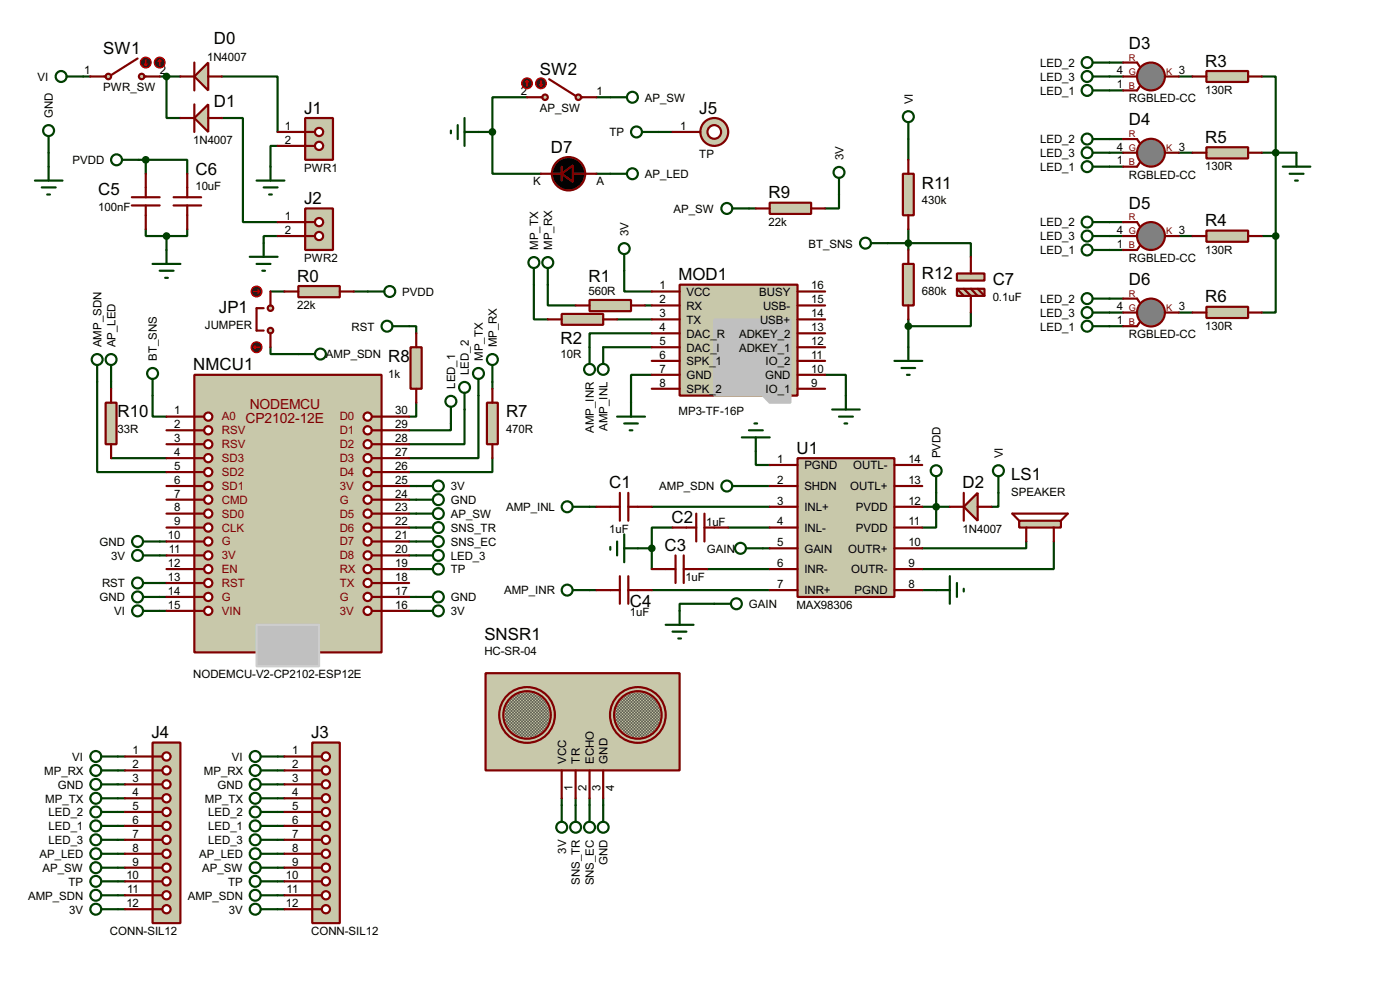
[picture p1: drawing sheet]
<svg xmlns="http://www.w3.org/2000/svg" width="256mm" height="180mm" viewBox="0 0 256 180" stroke-linecap="round" stroke-linejoin="round" font-family="sans-serif">
<g fill="none" stroke="#004000" stroke-width=".4">
<path d="M15.3 14h1.3M29.3 14h3.8M30.5 14v7.6h2.6M40.7 14h10.2v10.2M96.6 17.8h-6.4v6.4M109.3 17.8h2.5M203.3 16.6h2.5M203.3 14h2.5M203.3 11.5h2.5M216 14h2.5M231.2 14h2.5v29.2M8.9 28v2.5"/>
<path d="M25.5 29.3h1.2M26.7 29.3h7.6v2.5M26.7 29.3v2.5M40.7 21.6h3.8v19.1h6.4M50.9 26.7h-1.3v3.8M87.7 24.2h2.5M90.2 24.2v7.6h8.9M109.3 31.8h2.5M120.7 24.2h2.5M137.2 38.2h1.3M153.7 35.6v2.6h-2.5M166.4 25.5v3.8"/>
<path d="M203.3 30.5h2.5M203.3 28h2.5M203.3 25.5h2.5M216 28h2.5M231.2 28h6.3M26.7 42v1.2h3.8M30.5 43.2v2.6M34.3 42v1.2h-3.8M49.6 53.4h2.5M50.9 43.2h-2.6v1.3M64.8 53.4h2.6M75 59.7h1.3v1.3"/>
<path d="M97.8 52.1v6.4h2.6M100.4 52.1v3.8h5.1M113.1 58.5h6.3M114.4 49.6v3.8h5M118.2 55.9h1.2M162.6 44.5h15.3v2.5M166.4 42v3.8M166.4 58.5v5.1M177.9 57.2v2.5h-11.5M203.3 45.8h2.5M203.3 43.2h2.5M203.3 40.7h2.5"/>
<path d="M203.3 59.7h2.5M203.3 57.2h2.5M203.3 54.7h2.5M216 43.2h2.5M216 57.2h2.5M231.2 43.2h2.5M233.7 43.2v14h-2.5M17.8 69.9v16.5h12.7M20.4 69.9v1.3M28 72.4v3.9h2.5M49.6 63.6v1.2h5.1M76.3 73.7v2.6h-1.3"/>
<path d="M82.6 77.5v1.3h-7.6M85.1 75v6.3h-10.1M87.7 72.4v11.5h-12.7M90.2 69.9v1.3M110.5 63.6h8.9M119.4 61h-11.4v2.6M119.4 68.6h-3.8v5.1M151.2 68.6h3.8v3.8M20.4 83.9h10.1M29.3 99.1h1.2M75 89h1.3M75 91.5h1.3"/>
<path d="M75 99.1h1.3M75 96.6h1.3M75 94h1.3M90.2 83.9v2.5h-15.2M108 92.8h1.3M119.4 92.8h21.6M123.2 96.6h-3.8v3.8M133.4 96.6h7.6M137.2 89h3.8M138.5 82.6v2.5h2.5M169 92.8h5M171.5 90.2v6.4h-2.5"/>
<path d="M182.9 90.2v2.6h-1.2M188 99.1v1.3h-19M193.1 99.1v5.1h-24.1M29.3 111.8h1.2M29.3 101.7h1.2M29.3 109.3h1.2M29.3 106.7h1.2M75 111.8h1.3M75 101.7h1.3M75 109.3h1.3M75 104.2h1.3M108 108h1.3"/>
<path d="M116.9 100.4h2.5M119.4 108h21.6M119.4 100.4v3.8M129.6 104.2h11.4M130.9 110.5h-6.4v1.3M139.8 100.4h1.2M169 108h2.5M21.6 138.5h1.3M50.9 138.5h1.2M21.6 141h1.3M21.6 143.6h1.3M21.6 146.1h1.3"/>
<path d="M21.6 148.6h1.3M21.6 151.2h1.3M21.6 153.7h1.3M21.6 156.3h1.3M21.6 158.8h1.3M50.9 141h1.2M50.9 143.6h1.2M50.9 146.1h1.2M50.9 148.6h1.2M50.9 151.2h1.2M50.9 153.7h1.2M50.9 156.3h1.2"/>
<path d="M50.9 158.8h1.2M102.9 146.1v1.3M105.5 146.1v1.3M108 146.1v1.3M110.5 146.1v1.3M21.6 166.4h1.3M21.6 163.9h1.3M21.6 161.3h1.3M50.9 166.4h1.2M50.9 163.9h1.2M50.9 161.3h1.2"/>
</g>
<path d="M35.6 68.6h34.3v50.8h-34.3z" fill="#c8c8aa" stroke="#800000" stroke-width=".4"/>
<path d="M35.6 76.3h1.8" fill="none" stroke="#800000" stroke-width=".4"/>
<circle cx="38.1" cy="78.8" r=".75" fill="#feffff" stroke="#800000" stroke-width=".4"/>
<path d="M35.6 78.8h1.8" fill="none" stroke="#800000" stroke-width=".4"/>
<circle cx="38.1" cy="81.3" r=".75" fill="#feffff" stroke="#800000" stroke-width=".4"/>
<path d="M35.6 81.3h1.8" fill="none" stroke="#800000" stroke-width=".4"/>
<circle cx="38.1" cy="83.9" r=".75" fill="#feffff" stroke="#800000" stroke-width=".4"/>
<path d="M35.6 83.9h1.8" fill="none" stroke="#800000" stroke-width=".4"/>
<circle cx="38.1" cy="86.4" r=".75" fill="#feffff" stroke="#800000" stroke-width=".4"/>
<path d="M35.6 86.4h1.8" fill="none" stroke="#800000" stroke-width=".4"/>
<circle cx="38.1" cy="89" r=".75" fill="#feffff" stroke="#800000" stroke-width=".4"/>
<path d="M35.6 89h1.8" fill="none" stroke="#800000" stroke-width=".4"/>
<circle cx="38.1" cy="91.5" r=".75" fill="#feffff" stroke="#800000" stroke-width=".4"/>
<path d="M35.6 91.5h1.8" fill="none" stroke="#800000" stroke-width=".4"/>
<circle cx="38.1" cy="94" r=".75" fill="#feffff" stroke="#800000" stroke-width=".4"/>
<path d="M35.6 94h1.8" fill="none" stroke="#800000" stroke-width=".4"/>
<circle cx="38.1" cy="96.6" r=".75" fill="#feffff" stroke="#800000" stroke-width=".4"/>
<path d="M35.6 96.6h1.8" fill="none" stroke="#800000" stroke-width=".4"/>
<circle cx="38.1" cy="99.1" r=".75" fill="#feffff" stroke="#800000" stroke-width=".4"/>
<path d="M35.6 99.1h1.8" fill="none" stroke="#800000" stroke-width=".4"/>
<circle cx="38.1" cy="101.7" r=".75" fill="#feffff" stroke="#800000" stroke-width=".4"/>
<path d="M35.6 101.7h1.8" fill="none" stroke="#800000" stroke-width=".4"/>
<circle cx="38.1" cy="104.2" r=".75" fill="#feffff" stroke="#800000" stroke-width=".4"/>
<path d="M35.6 104.2h1.8" fill="none" stroke="#800000" stroke-width=".4"/>
<circle cx="38.1" cy="106.7" r=".75" fill="#feffff" stroke="#800000" stroke-width=".4"/>
<path d="M35.6 106.7h1.8" fill="none" stroke="#800000" stroke-width=".4"/>
<circle cx="38.1" cy="109.3" r=".75" fill="#feffff" stroke="#800000" stroke-width=".4"/>
<path d="M35.6 109.3h1.8" fill="none" stroke="#800000" stroke-width=".4"/>
<circle cx="38.1" cy="111.8" r=".75" fill="#feffff" stroke="#800000" stroke-width=".4"/>
<path d="M35.6 111.8h1.8" fill="none" stroke="#800000" stroke-width=".4"/>
<circle cx="38.1" cy="76.3" r=".75" fill="#feffff" stroke="#800000" stroke-width=".4"/>
<path d="M68.1 76.3h1.8" fill="none" stroke="#800000" stroke-width=".4"/>
<circle cx="67.3" cy="78.8" r=".75" fill="#feffff" stroke="#800000" stroke-width=".4"/>
<path d="M68.1 78.8h1.8" fill="none" stroke="#800000" stroke-width=".4"/>
<circle cx="67.3" cy="81.3" r=".75" fill="#feffff" stroke="#800000" stroke-width=".4"/>
<path d="M68.1 81.3h1.8" fill="none" stroke="#800000" stroke-width=".4"/>
<circle cx="67.3" cy="83.9" r=".75" fill="#feffff" stroke="#800000" stroke-width=".4"/>
<path d="M68.1 83.9h1.8" fill="none" stroke="#800000" stroke-width=".4"/>
<circle cx="67.3" cy="86.4" r=".75" fill="#feffff" stroke="#800000" stroke-width=".4"/>
<path d="M68.1 86.4h1.8" fill="none" stroke="#800000" stroke-width=".4"/>
<circle cx="67.3" cy="89" r=".75" fill="#feffff" stroke="#800000" stroke-width=".4"/>
<path d="M68.1 89h1.8" fill="none" stroke="#800000" stroke-width=".4"/>
<circle cx="67.3" cy="91.5" r=".75" fill="#feffff" stroke="#800000" stroke-width=".4"/>
<path d="M68.1 91.5h1.8" fill="none" stroke="#800000" stroke-width=".4"/>
<circle cx="67.3" cy="94" r=".75" fill="#feffff" stroke="#800000" stroke-width=".4"/>
<path d="M68.1 94h1.8" fill="none" stroke="#800000" stroke-width=".4"/>
<circle cx="67.3" cy="96.6" r=".75" fill="#feffff" stroke="#800000" stroke-width=".4"/>
<path d="M68.1 96.6h1.8" fill="none" stroke="#800000" stroke-width=".4"/>
<circle cx="67.3" cy="99.1" r=".75" fill="#feffff" stroke="#800000" stroke-width=".4"/>
<path d="M68.1 99.1h1.8" fill="none" stroke="#800000" stroke-width=".4"/>
<circle cx="67.3" cy="101.7" r=".75" fill="#feffff" stroke="#800000" stroke-width=".4"/>
<path d="M68.1 101.7h1.8" fill="none" stroke="#800000" stroke-width=".4"/>
<circle cx="67.3" cy="104.2" r=".75" fill="#feffff" stroke="#800000" stroke-width=".4"/>
<path d="M68.1 104.2h1.8" fill="none" stroke="#800000" stroke-width=".4"/>
<circle cx="67.3" cy="106.7" r=".75" fill="#feffff" stroke="#800000" stroke-width=".4"/>
<path d="M68.1 106.7h1.8" fill="none" stroke="#800000" stroke-width=".4"/>
<circle cx="67.3" cy="109.3" r=".75" fill="#feffff" stroke="#800000" stroke-width=".4"/>
<path d="M68.1 109.3h1.8" fill="none" stroke="#800000" stroke-width=".4"/>
<circle cx="67.3" cy="111.8" r=".75" fill="#feffff" stroke="#800000" stroke-width=".4"/>
<path d="M68.1 111.8h1.8" fill="none" stroke="#800000" stroke-width=".4"/>
<circle cx="67.3" cy="76.3" r=".75" fill="#feffff" stroke="#800000" stroke-width=".4"/>
<path d="M47 114.4h11.5v7.6h-11.5z" fill="#c0c0c0" stroke="#cfcfcf" stroke-width=".4"/>
<g fill="none" stroke="#800000" stroke-width=".4">
<path d="M30.5 76.3h5.1M30.5 78.8h5.1M69.9 76.3h5.1M69.9 78.8h5.1M30.5 81.3h5.1M30.5 83.9h5.1M30.5 86.4h5.1M30.5 89h5.1M30.5 91.5h5.1M30.5 94h5.1M30.5 96.6h5.1M30.5 99.1h5.1"/>
<path d="M69.9 81.3h5.1M69.9 83.9h5.1M69.9 86.4h5.1M69.9 89h5.1M69.9 91.5h5.1M69.9 94h5.1M69.9 96.6h5.1M69.9 99.1h5.1M30.5 101.7h5.1M30.5 104.2h5.1M30.5 106.7h5.1M30.5 109.3h5.1"/>
<path d="M30.5 111.8h5.1M69.9 101.7h5.1M69.9 104.2h5.1M69.9 106.7h5.1M69.9 109.3h5.1M69.9 111.8h5.1"/>
</g>
<path d="M89 123.2h35.5v17.8h-35.5z" fill="#c8c8aa" stroke="#800000" stroke-width=".4"/>
<g fill="#c8c8aa" stroke="#800000" stroke-width=".4">
<circle cx="96.5" cy="130.9" r="5.1"/>
<circle cx="116.8" cy="130.9" r="5.1"/>
</g>
<circle cx="96.5" cy="130.9" r="4.4" fill="#c8c8aa"/>
<circle cx="96.5" cy="130.9" r="4.4" fill="#000"/>
<circle cx="96.5" cy="130.9" r="4.4" fill="none" stroke="#c8c8aa" stroke-width=".4"/>
<circle cx="96.5" cy="130.9" r="4.4" fill="none" stroke="#800000" stroke-width=".4"/>
<circle cx="116.8" cy="130.9" r="4.4" fill="#c8c8aa"/>
<circle cx="116.8" cy="130.9" r="4.4" fill="#000"/>
<circle cx="116.8" cy="130.9" r="4.4" fill="none" stroke="#c8c8aa" stroke-width=".4"/>
<g fill="none" stroke="#800000" stroke-width=".4">
<path d="M102.9 141v5.1M105.5 141v5.1M108 141v5.1M110.5 141v5.1"/>
<circle cx="116.8" cy="130.9" r="4.4"/>
</g>
<g fill="none" stroke="#004000" stroke-width=".4">
<path d="M6.4 33.1h5.1M7.7 34.3h2.5M8.7 35.6h.5M8.9 30.5v2.6M82.6 74.5v3M85.1 71.9v3.1M87.7 69.4v3M90.2 66.9v3M26.2 99.1h3.1M76.3 89h3M76.3 91.5h3M76.3 99.1h3"/>
<path d="M76.3 96.6h3M26.2 111.8h3.1M26.2 101.7h3.1M26.2 109.3h3.1M76.3 111.8h3M76.3 101.7h3M76.3 109.3h3M47.8 138.5h3.1M47.8 143.6h3.1M47.8 141h3.1M47.8 146.1h3.1M47.8 148.6h3.1"/>
<path d="M47.8 151.2h3.1M47.8 153.7h3.1M102.9 147.4v3M105.5 147.4v3M108 147.4v3M110.5 147.4v3"/>
<circle cx="82.6" cy="73.5" r="1"/>
<circle cx="85.1" cy="70.9" r="1"/>
<circle cx="87.6" cy="68.4" r="1"/>
<circle cx="90.2" cy="65.8" r="1"/>
<circle cx="25.2" cy="99.1" r="1"/>
<circle cx="80.3" cy="99.1" r="1"/>
<circle cx="80.3" cy="96.6" r="1"/>
<circle cx="80.3" cy="89" r="1"/>
<circle cx="80.3" cy="91.5" r="1"/>
<circle cx="25.2" cy="109.3" r="1"/>
<circle cx="25.2" cy="101.7" r="1"/>
<circle cx="25.2" cy="111.8" r="1"/>
<circle cx="80.3" cy="101.7" r="1"/>
<circle cx="80.3" cy="111.8" r="1"/>
<circle cx="80.3" cy="109.3" r="1"/>
<circle cx="46.7" cy="138.5" r="1"/>
<circle cx="46.7" cy="153.7" r="1"/>
<circle cx="46.7" cy="143.6" r="1"/>
<circle cx="46.7" cy="141" r="1"/>
<circle cx="46.7" cy="148.6" r="1"/>
<circle cx="46.7" cy="151.2" r="1"/>
<circle cx="46.7" cy="146.1" r="1"/>
<circle cx="102.9" cy="151.4" r="1"/>
<circle cx="105.4" cy="151.4" r="1"/>
<circle cx="108" cy="151.4" r="1"/>
<circle cx="110.5" cy="151.4" r="1"/>
</g>
<path d="M89.2 73.7h2v7.6h-2z" fill="#c8c8aa" stroke="#800000" stroke-width=".4"/>
<path d="M90.2 71.2v2.5M90.2 81.3v2.6" fill="none" stroke="#800000" stroke-width=".4"/>
<g fill="none" stroke="#004000" stroke-width=".4">
<path d="M47.8 166.4h3.1"/>
<circle cx="46.7" cy="166.4" r="1"/>
</g>
<path d="M75.2 63.6h2.1v7.6h-2.1z" fill="#c8c8aa" stroke="#800000" stroke-width=".4"/>
<path d="M76.3 61v2.6M76.3 71.2v2.5" fill="none" stroke="#800000" stroke-width=".4"/>
<g fill="none" stroke="#004000" stroke-width=".4">
<path d="M71.9 59.7h3.1M26.2 106.7h3.1"/>
<circle cx="70.9" cy="59.7" r="1"/>
<circle cx="25.2" cy="106.7" r="1"/>
</g>
<path d="M57.2 135.9h5.1v33.1h-5.1z" fill="#c8c8aa" stroke="#800000" stroke-width=".4"/>
<path d="M57.2 138.5h1.8" fill="none" stroke="#800000" stroke-width=".4"/>
<circle cx="59.7" cy="138.5" r=".75" fill="#feffff" stroke="#800000" stroke-width=".4"/>
<path d="M57.2 141h1.8" fill="none" stroke="#800000" stroke-width=".4"/>
<circle cx="59.7" cy="141" r=".75" fill="#feffff" stroke="#800000" stroke-width=".4"/>
<path d="M57.2 143.6h1.8" fill="none" stroke="#800000" stroke-width=".4"/>
<circle cx="59.7" cy="143.6" r=".75" fill="#feffff" stroke="#800000" stroke-width=".4"/>
<path d="M57.2 146.1h1.8" fill="none" stroke="#800000" stroke-width=".4"/>
<circle cx="59.7" cy="146.1" r=".75" fill="#feffff" stroke="#800000" stroke-width=".4"/>
<path d="M57.2 148.6h1.8" fill="none" stroke="#800000" stroke-width=".4"/>
<circle cx="59.7" cy="148.6" r=".75" fill="#feffff" stroke="#800000" stroke-width=".4"/>
<path d="M57.2 151.2h1.8" fill="none" stroke="#800000" stroke-width=".4"/>
<circle cx="59.7" cy="151.2" r=".75" fill="#feffff" stroke="#800000" stroke-width=".4"/>
<path d="M57.2 153.7h1.8" fill="none" stroke="#800000" stroke-width=".4"/>
<circle cx="59.7" cy="153.7" r=".75" fill="#feffff" stroke="#800000" stroke-width=".4"/>
<path d="M57.2 156.3h1.8" fill="none" stroke="#800000" stroke-width=".4"/>
<circle cx="59.7" cy="156.3" r=".75" fill="#feffff" stroke="#800000" stroke-width=".4"/>
<path d="M57.2 158.8h1.8" fill="none" stroke="#800000" stroke-width=".4"/>
<circle cx="59.7" cy="158.8" r=".75" fill="#feffff" stroke="#800000" stroke-width=".4"/>
<path d="M57.2 161.3h1.8" fill="none" stroke="#800000" stroke-width=".4"/>
<circle cx="59.7" cy="161.3" r=".75" fill="#feffff" stroke="#800000" stroke-width=".4"/>
<path d="M57.2 163.9h1.8" fill="none" stroke="#800000" stroke-width=".4"/>
<circle cx="59.7" cy="163.9" r=".75" fill="#feffff" stroke="#800000" stroke-width=".4"/>
<path d="M57.2 166.4h1.8" fill="none" stroke="#800000" stroke-width=".4"/>
<circle cx="59.7" cy="166.4" r=".75" fill="#feffff" stroke="#800000" stroke-width=".4"/>
<path d="M52.1 138.5h5.1M52.1 141h5.1M52.1 143.6h5.1M52.1 146.1h5.1M52.1 148.6h5.1M52.1 151.2h5.1M52.1 153.7h5.1M52.1 156.3h5.1M52.1 158.8h5.1M52.1 161.3h5.1M52.1 163.9h5.1M52.1 166.4h5.1" fill="none" stroke="#800000" stroke-width=".4"/>
<g fill="none" stroke="#004000" stroke-width=".4">
<path d="M8.9 24.9v3.1M17.8 66.9v3M20.4 66.9v3M28 69.4v3M76.3 94h3M47.8 156.3h3.1M47.8 158.8h3.1M47.8 163.9h3.1"/>
<circle cx="8.9" cy="23.9" r="1"/>
<circle cx="17.8" cy="65.8" r="1"/>
<circle cx="20.3" cy="65.8" r="1"/>
<circle cx="27.9" cy="68.4" r="1"/>
<circle cx="80.3" cy="94" r="1"/>
<circle cx="46.7" cy="158.8" r="1"/>
<circle cx="46.7" cy="156.3" r="1"/>
<circle cx="46.7" cy="163.9" r="1"/>
</g>
<path d="M141 37.1h7.6v2.1h-7.6z" fill="#c8c8aa" stroke="#800000" stroke-width=".4"/>
<path d="M138.5 38.2h2.5M148.6 38.2h2.6" fill="none" stroke="#800000" stroke-width=".4"/>
<g fill="none" stroke="#004000" stroke-width=".4">
<path d="M134.2 38.2h3M153.7 32.6v3"/>
<circle cx="133.1" cy="38.2" r="1"/>
<circle cx="153.7" cy="31.6" r="1"/>
</g>
<path d="M19.4 73.7h2v7.6h-2z" fill="#c8c8aa" stroke="#800000" stroke-width=".4"/>
<path d="M20.4 71.2v2.5M20.4 81.3v2.6" fill="none" stroke="#800000" stroke-width=".4"/>
<path d="M165.4 48.3h2v7.6h-2z" fill="#c8c8aa" stroke="#800000" stroke-width=".4"/>
<path d="M166.4 45.8v2.5M166.4 55.9v2.6" fill="none" stroke="#800000" stroke-width=".4"/>
<path d="M165.4 31.8h2v7.6h-2z" fill="#c8c8aa" stroke="#800000" stroke-width=".4"/>
<path d="M166.4 29.3v2.5M166.4 39.4v2.6" fill="none" stroke="#800000" stroke-width=".4"/>
<g fill="none" stroke="#004000" stroke-width=".4">
<path d="M166.4 22.4v3.1"/>
<circle cx="166.4" cy="21.4" r="1"/>
</g>
<g fill="#c8c8aa" stroke="#800000" stroke-width=".4">
<path d="M175.3 50.1h5.1v1.3h-5.1z"/>
<path d="M175.3 52.9h5.1v1.3h-5.1z"/>
</g>
<path d="M175.3 52.9l1.3 1.3M176.6 52.9l1.3 1.3v3M177.9 47v3.1M177.9 52.9l1.2 1.3M179.1 52.9l1.3 1.3" fill="none" stroke="#800000" stroke-width=".4"/>
<g fill="#004000" stroke="#004000" stroke-width=".4">
<circle cx="166.4" cy="44.5" r=".5"/>
<circle cx="166.4" cy="59.7" r=".5"/>
</g>
<g fill="none" stroke="#004000" stroke-width=".4">
<path d="M159.6 44.5h3M163.9 66.1h5.1M165.2 67.4h2.5M166.2 68.6h.5M166.4 63.6v2.5M76.3 104.2h3M47.8 161.3h3.1"/>
<circle cx="158.5" cy="44.5" r="1"/>
<circle cx="80.3" cy="104.2" r="1"/>
<circle cx="46.7" cy="161.3" r="1"/>
</g>
<path d="M186.7 95.3h7.7v1.3h-7.7z" fill="#c8c8aa" stroke="#800000" stroke-width=".4"/>
<path d="M186.7 95.3l-1.2-1.3h10.1l-1.2 1.3M188 96.6v2.5M193.1 96.6v2.5" fill="none" stroke="#800000" stroke-width=".4"/>
<path d="M146.1 83.9h17.8v25.4h-17.8z" fill="#c8c8aa" stroke="#800000" stroke-width=".4"/>
<g fill="none" stroke="#800000" stroke-width=".4">
<path d="M24.2 37.6h5.1M24.2 36.1h5.1M26.7 31.8v4.3M26.7 37.6v4.4M31.8 37.6h5.1M31.8 36.1h5.1M34.3 31.8v4.3M34.3 37.6v4.4M109.3 92.8h4.3M113.6 90.2v5.1M115.1 92.8h4.3M115.1 90.2v5.1"/>
<path d="M123.2 96.6h4.4M127.6 94v5.1M129.1 96.6h4.3M129.1 94v5.1M141 85.1h5.1M141 89h5.1M141 92.8h5.1M141 96.6h5.1M163.9 85.1h5.1M163.9 89h5.1M163.9 92.8h5.1M163.9 96.6h5.1"/>
<path d="M109.3 108h4.3M113.6 105.5v5M115.1 108h4.3M115.1 105.5v5M119.4 104.2h4.4M123.8 101.7v5M125.3 104.2h4.3M125.3 101.7v5M141 100.4h5.1M141 104.2h5.1M141 108h5.1M163.9 100.4h5.1"/>
<path d="M163.9 104.2h5.1M163.9 108h5.1"/>
</g>
<g fill="none" stroke="#004000" stroke-width=".4">
<path d="M12.2 14h3.1M22.4 29.3h3.1M28 48.3h5.1M29.3 49.6h2.5M30.3 50.9h.5M30.5 45.8v2.5M45.8 47h5.1M47 48.3h2.6M48.1 49.6h.5M48.3 44.5v2.5M137.2 78.8h2.6M138.2 77.5h.5"/>
<path d="M105 92.8h3M113.1 99.1v2.6M114.4 97.8v5.1M135.9 80.1h5.1M138.5 80.1v2.5M171.5 87.2v3M182.9 87.2v3M105 108h3M111.8 100.1v.5M114.4 100.4h2.5M122 114.4h5.1M123.2 115.6h2.6"/>
<path d="M124.3 116.9h.5M124.5 111.8v2.6M130.9 110.5h3M136.7 100.4h3.1M171.5 108h2.5M174 105.5v5M175.3 106.7v2.6M176.6 107.8v.5"/>
<circle cx="11.2" cy="14" r="1"/>
<circle cx="21.3" cy="29.3" r="1"/>
<circle cx="103.9" cy="92.8" r="1"/>
<circle cx="171.5" cy="86.2" r="1"/>
<circle cx="182.9" cy="86.2" r="1"/>
<circle cx="103.9" cy="108" r="1"/>
<circle cx="134.9" cy="110.5" r="1"/>
<circle cx="135.6" cy="100.4" r="1"/>
</g>
<g fill="#004000" stroke="#004000" stroke-width=".4">
<circle cx="171.5" cy="92.8" r=".5"/>
<circle cx="26.7" cy="29.3" r=".5"/>
<circle cx="30.5" cy="43.2" r=".5"/>
</g>
<circle cx="210.8" cy="14" r="2.55" fill="#808080" stroke="#800000" stroke-width=".4"/>
<path d="M205.8 11.5h2.5l.5 .7M205.8 14h2.5M208.8 15.8l-.5 .8h-2.5M213.4 14h2.6" fill="none" stroke="#800000" stroke-width=".4"/>
<g fill="none" stroke="#004000" stroke-width=".4">
<path d="M200.2 16.6h3.1M200.2 14h3.1M200.2 11.5h3.1"/>
<circle cx="199.1" cy="11.5" r="1"/>
<circle cx="199.1" cy="16.6" r="1"/>
<circle cx="199.1" cy="14" r="1"/>
</g>
<circle cx="210.8" cy="28" r="2.55" fill="#808080" stroke="#800000" stroke-width=".4"/>
<path d="M205.8 25.5h2.5l.5 .7M205.8 28h2.5M208.8 29.8l-.5 .7h-2.5M213.4 28h2.6" fill="none" stroke="#800000" stroke-width=".4"/>
<g fill="none" stroke="#004000" stroke-width=".4">
<path d="M200.2 30.5h3.1M200.2 28h3.1M200.2 25.5h3.1"/>
<circle cx="199.1" cy="28" r="1"/>
<circle cx="199.1" cy="30.5" r="1"/>
<circle cx="199.1" cy="25.5" r="1"/>
</g>
<circle cx="210.8" cy="43.2" r="2.55" fill="#808080" stroke="#800000" stroke-width=".4"/>
<path d="M205.8 40.7h2.5l.5 .8M205.8 43.2h2.5M208.8 45l-.5 .8h-2.5M213.4 43.2h2.6" fill="none" stroke="#800000" stroke-width=".4"/>
<g fill="none" stroke="#004000" stroke-width=".4">
<path d="M200.2 45.8h3.1M200.2 43.2h3.1M200.2 40.7h3.1"/>
<circle cx="199.1" cy="40.7" r="1"/>
<circle cx="199.1" cy="43.2" r="1"/>
<circle cx="199.1" cy="45.8" r="1"/>
</g>
<circle cx="210.8" cy="57.2" r="2.55" fill="#808080" stroke="#800000" stroke-width=".4"/>
<path d="M205.8 54.7h2.5l.5 .7M205.8 57.2h2.5M208.8 59l-.5 .7h-2.5M213.4 57.2h2.6" fill="none" stroke="#800000" stroke-width=".4"/>
<g fill="none" stroke="#004000" stroke-width=".4">
<path d="M235 30.5h5.1M236.3 31.8h2.5M237.3 33.1h.5M237.5 28v2.5M200.2 59.7h3.1M200.2 57.2h3.1M200.2 54.7h3.1"/>
<circle cx="199.1" cy="54.7" r="1"/>
<circle cx="199.1" cy="59.7" r="1"/>
<circle cx="199.1" cy="57.2" r="1"/>
</g>
<path d="M221 13h7.7v2h-7.7z" fill="#c8c8aa" stroke="#800000" stroke-width=".4"/>
<path d="M218.5 14h2.5M228.7 14h2.5" fill="none" stroke="#800000" stroke-width=".4"/>
<path d="M221 42.2h7.7v2.1h-7.7z" fill="#c8c8aa" stroke="#800000" stroke-width=".4"/>
<path d="M218.5 43.2h2.5M228.7 43.2h2.5" fill="none" stroke="#800000" stroke-width=".4"/>
<path d="M221 27h7.7v2h-7.7z" fill="#c8c8aa" stroke="#800000" stroke-width=".4"/>
<path d="M218.5 28h2.5M228.7 28h2.5" fill="none" stroke="#800000" stroke-width=".4"/>
<path d="M221 56.2h7.7v2h-7.7z" fill="#c8c8aa" stroke="#800000" stroke-width=".4"/>
<path d="M218.5 57.2h2.5M228.7 57.2h2.5" fill="none" stroke="#800000" stroke-width=".4"/>
<circle cx="233.7" cy="28" r=".5" fill="#004000" stroke="#004000" stroke-width=".4"/>
<path d="M124.5 52.1h21.6v20.3h-21.6z" fill="#c8c8aa" stroke="#800000" stroke-width=".4"/>
<path d="M130.9 58.5h13.9v13.9h-13.9z" fill="#c0c0c0" stroke="#c0c0c0" stroke-width=".4"/>
<path d="M139.8 72.4h5v1.3h-3.8z" fill-rule="evenodd" fill="#c0c0c0" stroke="#c0c0c0" stroke-width=".4"/>
<g fill="none" stroke="#800000" stroke-width=".4">
<path d="M119.4 53.4h5.1M119.4 55.9h5.1M119.4 58.5h5.1M146.1 53.4h5.1M146.1 55.9h5.1M146.1 58.5h5.1M119.4 61h5.1M119.4 63.6h5.1M119.4 66.1h5.1M119.4 68.6h5.1M119.4 71.2h5.1M146.1 61h5.1"/>
<path d="M146.1 63.6h5.1M146.1 66.1h5.1M146.1 68.6h5.1M146.1 71.2h5.1"/>
</g>
<g fill="none" stroke="#004000" stroke-width=".4">
<path d="M97.8 49.1v3M100.4 49.1v3M114.4 46.5v3.1M108 63.6v3M110.5 63.6v3M113.1 76.3h5.1M114.4 77.5h2.5M115.4 78.8h.5M115.6 73.7v2.6M152.5 75h5M153.7 76.3h2.6M154.7 77.5h.5"/>
<path d="M155 72.4v2.6"/>
<circle cx="97.8" cy="48.1" r="1"/>
<circle cx="100.3" cy="48.1" r="1"/>
<circle cx="114.3" cy="45.5" r="1"/>
<circle cx="108" cy="67.6" r="1"/>
<circle cx="110.5" cy="67.6" r="1"/>
</g>
<g fill="#c8c8aa" stroke="#800000" stroke-width=".4">
<circle cx="25.9" cy="14" r=".5"/>
<circle cx="19.8" cy="14" r=".5"/>
</g>
<path d="M16.6 14h2.8M25.2 10.7l-4.8 3.1M26.5 14h2.8" fill="none" stroke="#800000" stroke-width=".4"/>
<circle cx="26.7" cy="11.5" r="1" fill="#400000" stroke="#f00" stroke-width=".2"/>
<path d="M26.5 11.7l.2 .3M26.7 11v1M27 11.7l-.3 .3" fill="none" stroke="#f00" stroke-width=".2"/>
<circle cx="29.2" cy="11.5" r="1" fill="#400000" stroke="#f00" stroke-width=".2"/>
<path d="M29.3 11l-.3 .2M29.3 11l.2 .2M29.3 11v1" fill="none" stroke="#f00" stroke-width=".2"/>
<path d="M55.9 21.6h5.1v7.7h-5.1z" fill="#c8c8aa" stroke="#800000" stroke-width=".4"/>
<path d="M55.9 24.2h1.8" fill="none" stroke="#800000" stroke-width=".4"/>
<circle cx="58.4" cy="24.2" r=".75" fill="#feffff" stroke="#800000" stroke-width=".4"/>
<path d="M55.9 26.7h1.8" fill="none" stroke="#800000" stroke-width=".4"/>
<circle cx="58.4" cy="26.7" r=".75" fill="#feffff" stroke="#800000" stroke-width=".4"/>
<path d="M50.9 24.2h5M50.9 26.7h5" fill="none" stroke="#800000" stroke-width=".4"/>
<path d="M55.9 38.2h5.1v7.6h-5.1z" fill="#c8c8aa" stroke="#800000" stroke-width=".4"/>
<path d="M55.9 40.7h1.8" fill="none" stroke="#800000" stroke-width=".4"/>
<circle cx="58.4" cy="40.7" r=".75" fill="#feffff" stroke="#800000" stroke-width=".4"/>
<path d="M55.9 43.2h1.8" fill="none" stroke="#800000" stroke-width=".4"/>
<circle cx="58.4" cy="43.2" r=".75" fill="#feffff" stroke="#800000" stroke-width=".4"/>
<path d="M50.9 40.7h5M50.9 43.2h5" fill="none" stroke="#800000" stroke-width=".4"/>
<g fill="none" stroke="#004000" stroke-width=".4">
<path d="M47 33.1h5.1M48.3 34.3h2.6M49.3 35.6h.5M49.6 30.5v2.6M18.6 138.5h3M18.6 143.6h3M18.6 141h3M18.6 146.1h3M18.6 148.6h3M18.6 151.2h3M18.6 153.7h3M18.6 166.4h3"/>
<circle cx="17.5" cy="138.5" r="1"/>
<circle cx="17.5" cy="143.6" r="1"/>
<circle cx="17.5" cy="141" r="1"/>
<circle cx="17.5" cy="146.1" r="1"/>
<circle cx="17.5" cy="153.7" r="1"/>
<circle cx="17.5" cy="151.2" r="1"/>
<circle cx="17.5" cy="148.6" r="1"/>
<circle cx="17.5" cy="166.4" r="1"/>
</g>
<path d="M28 135.9h5.1v33.1h-5.1z" fill="#c8c8aa" stroke="#800000" stroke-width=".4"/>
<path d="M28 138.5h1.8" fill="none" stroke="#800000" stroke-width=".4"/>
<circle cx="30.5" cy="138.5" r=".75" fill="#feffff" stroke="#800000" stroke-width=".4"/>
<path d="M28 141h1.8" fill="none" stroke="#800000" stroke-width=".4"/>
<circle cx="30.5" cy="141" r=".75" fill="#feffff" stroke="#800000" stroke-width=".4"/>
<path d="M28 143.6h1.8" fill="none" stroke="#800000" stroke-width=".4"/>
<circle cx="30.5" cy="143.6" r=".75" fill="#feffff" stroke="#800000" stroke-width=".4"/>
<path d="M28 146.1h1.8" fill="none" stroke="#800000" stroke-width=".4"/>
<circle cx="30.5" cy="146.1" r=".75" fill="#feffff" stroke="#800000" stroke-width=".4"/>
<path d="M28 148.6h1.8" fill="none" stroke="#800000" stroke-width=".4"/>
<circle cx="30.5" cy="148.6" r=".75" fill="#feffff" stroke="#800000" stroke-width=".4"/>
<path d="M28 151.2h1.8" fill="none" stroke="#800000" stroke-width=".4"/>
<circle cx="30.5" cy="151.2" r=".75" fill="#feffff" stroke="#800000" stroke-width=".4"/>
<path d="M28 153.7h1.8" fill="none" stroke="#800000" stroke-width=".4"/>
<circle cx="30.5" cy="153.7" r=".75" fill="#feffff" stroke="#800000" stroke-width=".4"/>
<path d="M28 156.3h1.8" fill="none" stroke="#800000" stroke-width=".4"/>
<circle cx="30.5" cy="156.3" r=".75" fill="#feffff" stroke="#800000" stroke-width=".4"/>
<path d="M28 158.8h1.8" fill="none" stroke="#800000" stroke-width=".4"/>
<circle cx="30.5" cy="158.8" r=".75" fill="#feffff" stroke="#800000" stroke-width=".4"/>
<path d="M28 161.3h1.8" fill="none" stroke="#800000" stroke-width=".4"/>
<circle cx="30.5" cy="161.3" r=".75" fill="#feffff" stroke="#800000" stroke-width=".4"/>
<path d="M28 163.9h1.8" fill="none" stroke="#800000" stroke-width=".4"/>
<circle cx="30.5" cy="163.9" r=".75" fill="#feffff" stroke="#800000" stroke-width=".4"/>
<path d="M28 166.4h1.8" fill="none" stroke="#800000" stroke-width=".4"/>
<circle cx="30.5" cy="166.4" r=".75" fill="#feffff" stroke="#800000" stroke-width=".4"/>
<path d="M22.9 138.5h5.1M22.9 141h5.1M22.9 143.6h5.1M22.9 146.1h5.1M22.9 148.6h5.1M22.9 151.2h5.1M22.9 153.7h5.1M22.9 156.3h5.1M22.9 158.8h5.1M22.9 161.3h5.1M22.9 163.9h5.1M22.9 166.4h5.1" fill="none" stroke="#800000" stroke-width=".4"/>
<g fill="none" stroke="#004000" stroke-width=".4">
<path d="M18.6 156.3h3M18.6 158.8h3M18.6 163.9h3M18.6 161.3h3"/>
<circle cx="17.5" cy="158.8" r="1"/>
<circle cx="17.5" cy="156.3" r="1"/>
<circle cx="17.5" cy="163.9" r="1"/>
<circle cx="17.5" cy="161.3" r="1"/>
</g>
<g fill="#c8c8aa" stroke="#800000" stroke-width=".4">
<circle cx="99.8" cy="17.8" r=".5"/>
<circle cx="105.9" cy="17.8" r=".5"/>
</g>
<path d="M96.6 17.8h2.8M100.6 14.5l4.9 3.1M106.5 17.8h2.8" fill="none" stroke="#800000" stroke-width=".4"/>
<circle cx="99.1" cy="15.3" r="1" fill="#400000" stroke="#f00" stroke-width=".2"/>
<path d="M98.9 15.5l.2 .3M99.1 14.8v1M99.4 15.5l-.3 .3" fill="none" stroke="#f00" stroke-width=".2"/>
<circle cx="96.5" cy="15.3" r="1" fill="#400000" stroke="#f00" stroke-width=".2"/>
<path d="M96.6 14.8l.2 .2M96.6 14.8l-.3 .2M96.6 14.8v1" fill="none" stroke="#f00" stroke-width=".2"/>
<circle cx="130.8" cy="24.2" r="2.55" fill="#c8c8aa" stroke="#800000" stroke-width=".4"/>
<circle cx="130.8" cy="24.2" r="1.25" fill="#feffff" stroke="#800000" stroke-width=".4"/>
<path d="M123.2 24.2h5.1" fill="none" stroke="#800000" stroke-width=".4"/>
<g fill="none" stroke="#004000" stroke-width=".4">
<path d="M111.8 17.8h3.1M82.6 23.9v.5M83.9 22.9v2.6M85.1 24.2h2.6M85.1 21.6v5.1M111.8 31.8h3.1M117.7 24.2h3M134.2 89h3"/>
<circle cx="115.8" cy="17.8" r="1"/>
<circle cx="115.8" cy="31.8" r="1"/>
<circle cx="116.6" cy="24.2" r="1"/>
<circle cx="133.1" cy="89" r="1"/>
</g>
<circle cx="90.2" cy="24.2" r=".5" fill="#004000" stroke="#004000" stroke-width=".4"/>
<path d="M176.6 92.8l2.5-2.6v5.1z" fill="#c8c8aa" stroke="#800000" stroke-width=".4"/>
<path d="M174 92.8h2.6M176.6 90.2v5.1M179.1 92.8h2.6" fill="none" stroke="#800000" stroke-width=".4"/>
<path d="M108 54.9h7.6v2.1h-7.6z" fill="#c8c8aa" stroke="#800000" stroke-width=".4"/>
<path d="M105.5 55.9h2.5M115.6 55.9h2.6" fill="none" stroke="#800000" stroke-width=".4"/>
<path d="M102.9 57.5h7.6v2h-7.6z" fill="#c8c8aa" stroke="#800000" stroke-width=".4"/>
<path d="M100.4 58.5h2.5M110.5 58.5h2.6" fill="none" stroke="#800000" stroke-width=".4"/>
<path d="M35.6 14l2.6-2.5v5.1z" fill="#c8c8aa" stroke="#800000" stroke-width=".4"/>
<path d="M33.1 14h2.5M35.6 11.5v5.1M38.2 14h2.5" fill="none" stroke="#800000" stroke-width=".4"/>
<path d="M35.6 21.6l2.6-2.5v5.1z" fill="#c8c8aa" stroke="#800000" stroke-width=".4"/>
<path d="M35.6 19.1v5.1M33.1 21.6h2.5M38.2 21.6h2.5" fill="none" stroke="#800000" stroke-width=".4"/>
<g fill="#004000" stroke="#004000" stroke-width=".4">
<circle cx="30.5" cy="14" r=".5"/>
<circle cx="233.7" cy="43.2" r=".5"/>
<circle cx="119.4" cy="100.4" r=".5"/>
</g>
<path d="M54.7 52.4h7.6v2h-7.6z" fill="#c8c8aa" stroke="#800000" stroke-width=".4"/>
<path d="M48.3 56.4h-1.3v4.1h1.3M52.1 53.4h2.6M62.3 53.4h2.5" fill="none" stroke="#800000" stroke-width=".4"/>
<g fill="none" stroke="#004000" stroke-width=".4">
<path d="M67.4 53.4h3"/>
<circle cx="71.4" cy="53.4" r="1"/>
</g>
<g fill="#c8c8aa" stroke="#800000" stroke-width=".4">
<circle cx="49.5" cy="60.5" r=".5"/>
<circle cx="49.5" cy="56.4" r=".5"/>
</g>
<path d="M49.6 53.4v2.5M49.6 61v2.6" fill="none" stroke="#800000" stroke-width=".4"/>
<circle cx="47" cy="63.6" r="1" fill="#400000" stroke="#f00" stroke-width=".2"/>
<path d="M46.5 63.6l.3 .2M46.5 63.6h1.1M46.8 63.3l-.3 .3" fill="none" stroke="#f00" stroke-width=".2"/>
<circle cx="47" cy="53.4" r="1" fill="#400000" stroke="#f00" stroke-width=".2"/>
<path d="M46.5 53.4h1.1M47.3 53.1l.3 .3M47.6 53.4l-.3 .2" fill="none" stroke="#f00" stroke-width=".2"/>
<g fill="none" stroke="#004000" stroke-width=".4">
<path d="M54.7 64.8h3"/>
<circle cx="58.7" cy="64.8" r="1"/>
</g>
<g fill="#000" stroke="#800000" stroke-width=".4">
<path d="M102.9 31.8l2.1-1.5v3z"/>
<circle cx="104.1" cy="31.8" r="3.1"/>
</g>
<path d="M99.1 31.8h3.8M102.9 30.5v2.6M105 31.8h4.3" fill="none" stroke="#800000" stroke-width=".4"/>
<g font-size="3.5">
<text x="18.9" y="9.9">SW1</text>
<text x="39.2" y="8.1">D0</text>
<text x="206.8" y="9">D3</text>
<text x="98.9" y="13.7">SW2</text>
<text x="220.8" y="12.2">R3</text>
<text x="39.2" y="19.6">D1</text>
<text x="55.7" y="20.8">J1</text>
<text x="128.1" y="20.8">J5</text>
<text x="206.8" y="22.9">D4</text>
<text x="100.9" y="27.9">D7</text>
<text x="220.8" y="26.1">R5</text>
<text x="18" y="35.8">C5</text>
<text x="35.8" y="31.9">C6</text>
<text x="168.9" y="34.5">R11</text>
<text x="55.7" y="37.4">J2</text>
<text x="140.8" y="36.3">R9</text>
<text x="206.8" y="38.2">D5</text>
<text x="220.8" y="41.4">R4</text>
<text x="54.5" y="51.5">R0</text>
<text x="107.8" y="51.5">R1</text>
<text x="124.3" y="51.3">MOD1</text>
<text x="168.9" y="51">R12</text>
<text x="181.9" y="52.2">C7</text>
<text x="206.8" y="52.2">D6</text>
<text x="40.1" y="57.4">JP1</text>
<text x="220.8" y="55.4">R6</text>
<text x="102.7" y="63">R2</text>
<text x="35.4" y="67.8">NMCU1</text>
<text x="71.1" y="66.3">R8</text>
<text x="21.6" y="76.4">R10</text>
<text x="92.7" y="76.4">R7</text>
<text x="145.9" y="83.1">U1</text>
<text x="111.6" y="89.4">C1</text>
<text x="176.4" y="89.4">D2</text>
<text x="185.3" y="87.8">LS1</text>
<text x="123" y="95.8">C2</text>
<text x="121.8" y="100.9">C3</text>
<text x="115.4" y="111">C4</text>
<text x="88.8" y="117.1">SNSR1</text>
<text x="27.8" y="135.1">J4</text>
<text x="57" y="135.1">J3</text>
</g>
<g font-size="2.9" fill="#800000">
<text x="45" y="77.4">CP2102-12E</text>
<text x="45.8" y="74.8">NODEMCU</text>
</g>
<g font-size="2.4">
<text x="38" y="11.1">1N4007</text>
<text x="6.9" y="14.8">VI</text>
<text x="15.4" y="13.6">1</text>
<text x="18.9" y="16.7">PWR_SW</text>
<text x="29.3" y="13.6">2</text>
<text x="95.4" y="17.4">2</text>
<text x="109.3" y="17.4">1</text>
<text x="190.6" y="17.3">LED_1</text>
<text x="190.6" y="14.8">LED_3</text>
<text x="190.6" y="12.3">LED_2</text>
<text x="204.6" y="13.6">4</text>
<text x="204.6" y="16.2">1</text>
<text x="216" y="13.6">3</text>
<text x="220.8" y="17.2">130R</text>
<text x="9.7" y="21.6" transform="rotate(-90 9.7 21.6)">GND</text>
<text x="52.2" y="23.8">1</text>
<text x="98.9" y="20.5">AP_SW</text>
<text x="118.2" y="18.6">AP_SW</text>
<text x="124.6" y="23.8">1</text>
<text x="167.2" y="19.1" transform="rotate(-90 167.2 19.1)">VI</text>
<text x="206.8" y="18.7">RGBLED-CC</text>
<text x="35.4" y="26.4">1N4007</text>
<text x="52.2" y="26.3">2</text>
<text x="111.7" y="25">TP</text>
<text x="128.1" y="28.9">TP</text>
<text x="154.5" y="29.2" transform="rotate(-90 154.5 29.2)">3V</text>
<text x="190.6" y="28.8">LED_3</text>
<text x="190.6" y="26.3">LED_2</text>
<text x="204.6" y="27.5">4</text>
<text x="216" y="27.5">3</text>
<text x="13.3" y="30">PVDD</text>
<text x="35.8" y="34.9">10uF</text>
<text x="55.7" y="31.4">PWR1</text>
<text x="97.7" y="33.8">K</text>
<text x="109.3" y="33.8">A</text>
<text x="118.2" y="32.6">AP_LED</text>
<text x="190.6" y="31.3">LED_1</text>
<text x="204.6" y="30.1">1</text>
<text x="206.8" y="32.7">RGBLED-CC</text>
<text x="220.8" y="31.2">130R</text>
<text x="18" y="38.6">100nF</text>
<text x="52.2" y="40.2">1</text>
<text x="123.4" y="39">AP_SW</text>
<text x="140.8" y="41.3">22k</text>
<text x="168.9" y="37.4">430k</text>
<text x="190.6" y="41.5">LED_2</text>
<text x="52.2" y="42.8">2</text>
<text x="55.7" y="48">PWR2</text>
<text x="98.6" y="45.8" transform="rotate(-90 98.6 45.8)">MP_TX</text>
<text x="101.2" y="45.7" transform="rotate(-90 101.2 45.7)">MP_RX</text>
<text x="115.2" y="43.2" transform="rotate(-90 115.2 43.2)">3V</text>
<text x="148.1" y="45.3">BT_SNS</text>
<text x="190.6" y="46.6">LED_1</text>
<text x="190.6" y="44">LED_3</text>
<text x="204.6" y="42.8">4</text>
<text x="204.6" y="45.4">1</text>
<text x="206.8" y="48">RGBLED-CC</text>
<text x="216" y="42.8">3</text>
<text x="220.8" y="46.5">130R</text>
<text x="120.8" y="52.9">1</text>
<text x="148.6" y="52.9">16</text>
<text x="168.9" y="53.9">680k</text>
<text x="54.5" y="56.6">22k</text>
<text x="73.7" y="54.2">PVDD</text>
<text x="107.8" y="54">560R</text>
<text x="120.8" y="55.5">2</text>
<text x="120.8" y="58.1">3</text>
<text x="125.8" y="54.2">VCC</text>
<text x="125.8" y="56.7">RX</text>
<text x="125.8" y="59.3">TX</text>
<text x="139.1" y="54.2">BUSY</text>
<text x="139.3" y="59.3">USB+</text>
<text x="139.8" y="56.7">USB-</text>
<text x="148.6" y="55.5">15</text>
<text x="148.6" y="58.1">14</text>
<text x="181.9" y="55.2">0.1uF</text>
<text x="190.6" y="58">LED_3</text>
<text x="190.6" y="55.4">LED_2</text>
<text x="204.6" y="56.8">4</text>
<text x="204.6" y="59.3">1</text>
<text x="216" y="56.8">3</text>
<text x="18.6" y="63.5" transform="rotate(-90 18.6 63.5)">AMP_SDN</text>
<text x="21.2" y="63.5" transform="rotate(-90 21.2 63.5)">AP_LED</text>
<text x="37.6" y="60.3">JUMPER</text>
<text x="59.7" y="65.6">AMP_SDN</text>
<text x="64.4" y="60.5">RST</text>
<text x="91" y="63.6" transform="rotate(-90 91 63.6)">MP_RX</text>
<text x="102.7" y="65.5">10R</text>
<text x="120.8" y="60.6">4</text>
<text x="120.8" y="63.1">5</text>
<text x="120.8" y="65.6">6</text>
<text x="125.8" y="61.8">DAC_</text>
<text x="125.8" y="64.4">DAC_</text>
<text x="131.3" y="61.8">R</text>
<text x="131.3" y="64.4">l</text>
<text x="135.4" y="61.8">ADKEY_2</text>
<text x="135.4" y="64.4">ADKEY_1</text>
<text x="148.6" y="60.6">13</text>
<text x="148.6" y="63.1">12</text>
<text x="148.6" y="65.6">11</text>
<text x="190.6" y="60.5">LED_1</text>
<text x="206.8" y="61.9">RGBLED-CC</text>
<text x="220.8" y="60.4">130R</text>
<text x="28.8" y="66.1" transform="rotate(-90 28.8 66.1)">BT_SNS</text>
<text x="71.1" y="69.1">1k</text>
<text x="83.4" y="71.2" transform="rotate(-90 83.4 71.2)">LED_1</text>
<text x="85.9" y="68.6" transform="rotate(-90 85.9 68.6)">LED_2</text>
<text x="88.5" y="66.1" transform="rotate(-90 88.5 66.1)">MP_TX</text>
<text x="120.8" y="68.2">7</text>
<text x="120.8" y="70.8">8</text>
<text x="125.8" y="66.9">SPK_</text>
<text x="125.8" y="69.4">GND</text>
<text x="125.8" y="72">SPK_</text>
<text x="131.1" y="66.9">1</text>
<text x="131.1" y="72">2</text>
<text x="140.2" y="69.4">GND</text>
<text x="140.3" y="66.9">IO_2</text>
<text x="140.3" y="72">IO_1</text>
<text x="148.6" y="68.2">10</text>
<text x="148.6" y="70.8">9</text>
<text x="31.9" y="75.8">1</text>
<text x="72.4" y="75.8">30</text>
<text x="124.3" y="75.9">MP3-TF-16P</text>
<text x="21.6" y="79.3">33R</text>
<text x="31.9" y="78.3">2</text>
<text x="31.9" y="80.9">3</text>
<text x="31.9" y="83.5">4</text>
<text x="72.4" y="78.3">29</text>
<text x="72.4" y="80.9">28</text>
<text x="72.4" y="83.5">27</text>
<text x="92.7" y="79.3">470R</text>
<text x="108.8" y="79.2" transform="rotate(-90 108.8 79.2)">AMP_INR</text>
<text x="111.3" y="78.8" transform="rotate(-90 111.3 78.8)">AMP_INL</text>
<text x="172.3" y="83.9" transform="rotate(-90 172.3 83.9)">PVDD</text>
<text x="183.7" y="83.9" transform="rotate(-90 183.7 83.9)">VI</text>
<text x="31.9" y="86">5</text>
<text x="31.9" y="88.5">6</text>
<text x="72.4" y="86">26</text>
<text x="72.4" y="88.5">25</text>
<text x="82.6" y="89.8">3V</text>
<text x="120.8" y="89.8">AMP_SDN</text>
<text x="142.4" y="84.7">1</text>
<text x="142.4" y="88.5">2</text>
<text x="147.4" y="85.9">PGND</text>
<text x="147.4" y="89.8">SHDN</text>
<text x="155.8" y="89.8">OUTL+</text>
<text x="156.3" y="85.9">OUTL-</text>
<text x="166.4" y="88.5">13</text>
<text x="166.4" y="84.7">14</text>
<text x="31.9" y="91.1">7</text>
<text x="31.9" y="93.6">8</text>
<text x="72.4" y="91.1">24</text>
<text x="72.4" y="93.6">23</text>
<text x="82.6" y="92.3">GND</text>
<text x="82.6" y="94.8">AP_SW</text>
<text x="92.7" y="93.6">AMP_INL</text>
<text x="142.4" y="92.4">3</text>
<text x="147.4" y="93.6">INL+</text>
<text x="156.8" y="93.6">PVDD</text>
<text x="166.4" y="92.4">12</text>
<text x="185.3" y="90.8">SPEAKER</text>
<text x="18.3" y="99.9">GND</text>
<text x="30.8" y="98.7">10</text>
<text x="30.9" y="101.2">11</text>
<text x="31.9" y="96.2">9</text>
<text x="72.4" y="96.2">22</text>
<text x="72.4" y="98.7">21</text>
<text x="72.4" y="101.2">20</text>
<text x="82.6" y="97.4">SNS_TR</text>
<text x="82.6" y="99.9">SNS_EC</text>
<text x="111.6" y="97.5">1uF</text>
<text x="129.4" y="96.2">1uF</text>
<text x="129.5" y="101.2">GAIN</text>
<text x="142.4" y="96.2">4</text>
<text x="142.4" y="100">5</text>
<text x="147.4" y="97.4">INL-</text>
<text x="147.4" y="101.2">GAIN</text>
<text x="155.4" y="101.2">OUTR+</text>
<text x="156.8" y="97.4">PVDD</text>
<text x="166.4" y="100">10</text>
<text x="166.4" y="96.2">11</text>
<text x="176.4" y="97.5">1N4007</text>
<text x="18.7" y="107.5">RST</text>
<text x="20.4" y="102.5">3V</text>
<text x="30.8" y="103.8">12</text>
<text x="30.8" y="106.3">13</text>
<text x="72.4" y="103.8">19</text>
<text x="72.4" y="106.3">18</text>
<text x="82.6" y="102.5">LED_3</text>
<text x="82.6" y="105">TP</text>
<text x="125.6" y="106.4">1uF</text>
<text x="142.4" y="103.8">6</text>
<text x="142.4" y="107.6">7</text>
<text x="147.4" y="105">INR-</text>
<text x="156" y="105">OUTR-</text>
<text x="166.4" y="107.6">8</text>
<text x="166.4" y="103.8">9</text>
<text x="18.3" y="110.1">GND</text>
<text x="20.9" y="112.6">VI</text>
<text x="30.8" y="108.9">14</text>
<text x="30.8" y="111.4">15</text>
<text x="72.4" y="108.9">17</text>
<text x="72.4" y="111.4">16</text>
<text x="82.6" y="112.6">3V</text>
<text x="82.6" y="110.1">GND</text>
<text x="92.4" y="108.8">AMP_INR</text>
<text x="115.4" y="112.7">1uF</text>
<text x="137.2" y="111.3">GAIN</text>
<text x="145.9" y="111.5">MAX98306</text>
<text x="147.4" y="108.8">INR+</text>
<text x="156.6" y="108.8">PGND</text>
<text x="88.8" y="120">HC-SR-04</text>
<text x="35.4" y="124.2">NODEMCU-V2-CP2102-ESP12E</text>
<text x="8.1" y="141.8">MP_RX</text>
<text x="13.3" y="139.3">VI</text>
<text x="24.3" y="138.1">1</text>
<text x="24.3" y="140.6">2</text>
<text x="24.3" y="143.2">3</text>
<text x="37.4" y="141.8">MP_RX</text>
<text x="42.5" y="139.3">VI</text>
<text x="53.5" y="138.1">1</text>
<text x="53.5" y="140.6">2</text>
<text x="53.5" y="143.2">3</text>
<text x="103.7" y="139.8" transform="rotate(-90 103.7 139.8)">VCC</text>
<text x="106.3" y="139.8" transform="rotate(-90 106.3 139.8)">TR</text>
<text x="108.8" y="139.8" transform="rotate(-90 108.8 139.8)">ECHO</text>
<text x="111.3" y="139.8" transform="rotate(-90 111.3 139.8)">GND</text>
<text x="8.3" y="146.9">MP_TX</text>
<text x="8.9" y="149.4">LED_2</text>
<text x="10.6" y="144.4">GND</text>
<text x="24.3" y="145.7">4</text>
<text x="24.3" y="148.2">5</text>
<text x="37.6" y="146.9">MP_TX</text>
<text x="38.2" y="149.4">LED_2</text>
<text x="39.9" y="144.4">GND</text>
<text x="53.5" y="145.7">4</text>
<text x="53.5" y="148.2">5</text>
<text x="104.9" y="144.7" transform="rotate(-90 104.9 144.7)">1</text>
<text x="107.5" y="144.7" transform="rotate(-90 107.5 144.7)">2</text>
<text x="110" y="144.7" transform="rotate(-90 110 144.7)">3</text>
<text x="112.5" y="144.7" transform="rotate(-90 112.5 144.7)">4</text>
<text x="8.9" y="152">LED_1</text>
<text x="8.9" y="154.5">LED_3</text>
<text x="24.3" y="150.8">6</text>
<text x="24.3" y="153.3">7</text>
<text x="24.3" y="155.9">8</text>
<text x="38.2" y="152">LED_1</text>
<text x="38.2" y="154.5">LED_3</text>
<text x="53.5" y="150.8">6</text>
<text x="53.5" y="153.3">7</text>
<text x="53.5" y="155.9">8</text>
<text x="7.3" y="157.1">AP_LED</text>
<text x="7.8" y="159.6">AP_SW</text>
<text x="23.2" y="160.9">10</text>
<text x="24.3" y="158.4">9</text>
<text x="36.5" y="157.1">AP_LED</text>
<text x="37.1" y="159.6">AP_SW</text>
<text x="52.4" y="160.9">10</text>
<text x="53.5" y="158.4">9</text>
<text x="103.7" y="156.3" transform="rotate(-90 103.7 156.3)">3V</text>
<text x="106.3" y="162" transform="rotate(-90 106.3 162)">SNS_TR</text>
<text x="111.3" y="158.4" transform="rotate(-90 111.3 158.4)">GND</text>
<text x="5.2" y="164.7">AMP_SDN</text>
<text x="12.6" y="162.1">TP</text>
<text x="12.7" y="167.2">3V</text>
<text x="23.2" y="166">12</text>
<text x="23.3" y="163.5">11</text>
<text x="34.4" y="164.7">AMP_SDN</text>
<text x="41.8" y="162.1">TP</text>
<text x="42" y="167.2">3V</text>
<text x="52.4" y="166">12</text>
<text x="52.5" y="163.5">11</text>
<text x="108.8" y="162.1" transform="rotate(-90 108.8 162.1)">SNS_EC</text>
<text x="20.2" y="171.2">CONN-SIL12</text>
<text x="57" y="171.2">CONN-SIL12</text>
</g>
<g font-size="2.4" fill="#800000">
<text x="40.7" y="76.9">A0</text>
<text x="62.3" y="76.9">D0</text>
<text x="40.7" y="79.5">RSV</text>
<text x="40.7" y="82.1">RSV</text>
<text x="62.3" y="79.5">D1</text>
<text x="62.3" y="82.1">D2</text>
<text x="40.7" y="84.6">SD3</text>
<text x="40.7" y="87.1">SD2</text>
<text x="40.7" y="89.6">SD1</text>
<text x="62.3" y="84.6">D3</text>
<text x="62.3" y="87.1">D4</text>
<text x="62.3" y="89.6">3V</text>
<text x="40.7" y="92.2">CMD</text>
<text x="40.7" y="94.8">SD0</text>
<text x="62.3" y="92.2">G</text>
<text x="62.3" y="94.8">D5</text>
<text x="40.7" y="97.3">CLK</text>
<text x="40.7" y="99.8">G</text>
<text x="62.3" y="97.3">D6</text>
<text x="62.3" y="99.8">D7</text>
<text x="40.7" y="102.4">3V</text>
<text x="40.7" y="104.9">EN</text>
<text x="40.7" y="107.5">RST</text>
<text x="62.3" y="102.4">D8</text>
<text x="62.3" y="104.9">RX</text>
<text x="62.3" y="107.5">TX</text>
<text x="40.7" y="110">G</text>
<text x="40.7" y="112.5">VIN</text>
<text x="62.3" y="110">G</text>
<text x="62.3" y="112.5">3V</text>
</g>
<g font-size="1.9" fill="#800000">
<text x="206.8" y="11.1">R</text>
<text x="206.8" y="13.7">G</text>
<text x="206.8" y="16.2">B</text>
<text x="213.7" y="13.7">K</text>
<text x="206.8" y="25.2">R</text>
<text x="206.8" y="27.7">G</text>
<text x="213.7" y="27.7">K</text>
<text x="206.8" y="30.2">B</text>
<text x="206.8" y="40.4">R</text>
<text x="206.8" y="42.9">G</text>
<text x="206.8" y="45.5">B</text>
<text x="213.7" y="42.9">K</text>
<text x="206.8" y="54.3">R</text>
<text x="206.8" y="56.9">G</text>
<text x="206.8" y="59.4">B</text>
<text x="213.7" y="56.9">K</text>
</g>
</svg>
